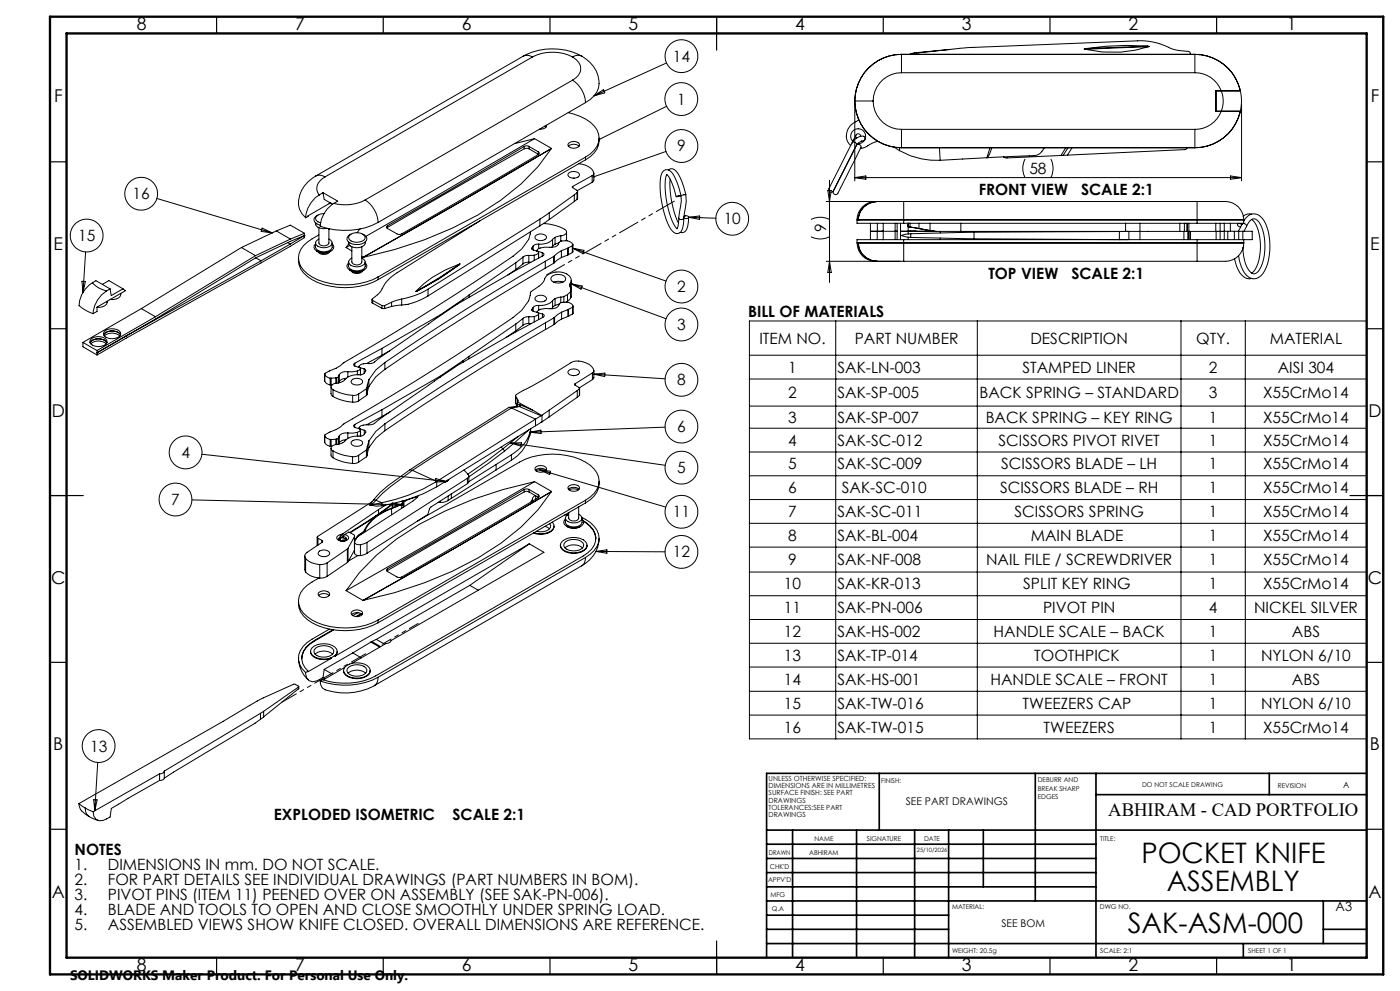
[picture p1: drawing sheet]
<svg xmlns="http://www.w3.org/2000/svg" width="420mm" height="297mm" viewBox="0 0 420 297" stroke-linecap="round" stroke-linejoin="round" font-family="sans-serif">
<g fill="none" stroke="#000" stroke-width=".3">
<path d="M157 16.8a18.7 18.7 0 0 1 17.5 0M157 16.8a2.81 2.81 0 0 1 2.7 .3M157 16.8l-62.2 35.9M159.7 17.1a13.5 13.5 0 0 1 12.1 0M159.7 17.1l-62.2 35.9M171.8 17.1a4 4 0 0 1 2.3 4.4l-1.3 1.8-1 .7M174.5 16.8a9.5 9.5 0 0 1 5.2 8.2M174.5 16.8a2.81 2.81 0 0 0-2.7 .3M200 18.9l-21.8 9.8M270.4 16.3a14 14 0 0 0-14 14M270.4 16.3v5.5M270.4 16.3a14 14 0 0 0-14 14 14 14 0 0 0 14 14"/>
<path d="M270.4 16.3h88.1M273.8 16.3l1.5-.4 16.1-1.7 49.9-2a23.2 23.2 0 0 1 10.8 2.6l4.5 .6 .3 .2 .2 .7M285.1 14.8l-10.9 1-1.2 .5M325.6 14.6l-.3 .1M344.3 13.8l-18.7 .8M344.3 13.8l.4 .2M344.3 13.8l-6.2-.2-6.2 .3-6.3 .7M344.7 14l-19.4 .7M344.7 14a35.6 35.6 0 0 1-19.4 .7M358.5 16.3v5.5M358.5 16.3a14 14 0 0 1 13.6 10.9M163.4 37.8l.4 .3"/>
<path d="M163.9 37.5l.1 .2a1.69 1.69 0 0 1-2.1 1M170.5 33.8a12.8 12.8 0 0 1 8.6 5.1 5.6 5.6 0 0 1-2 7.2l-1.5 1M171.8 24a8.5 8.5 0 0 1 3.8 6.8M171.8 24l-62.3 35.9M175.6 30.8l-62.2 35.9M178.2 28.7l2.8-1.8 .4 .9zM179.7 25a6.7 6.7 0 0 1-4.1 5.8M200 31.9l-20.3 9.9M256.4 30.3a14 14 0 0 0 14 14M256.4 30.3h5.5M256.4 31.3v22.9M257.6 35.8l-.3 .4a4.5 4.5 0 0 0-2.1 7.4"/>
<path d="M261.9 30.3a8.5 8.5 0 0 0 8.5 8.5M270.4 38.8v5.5M270.4 21.8a8.5 8.5 0 0 0-8.5 8.5M270.4 38.8h88.1M270.4 21.8h88.1M358.5 38.8v5.5M358.5 21.8a8.3 8.3 0 0 1 7.9 5.4M364.7 33.3h1.7M364.7 27.3h1.7M364.9 27.3v6M366.4 33.4a8.3 8.3 0 0 1-7.9 5.4M366.4 33.4h5.7"/>
<path d="M366.4 27.2h5.7M366.4 27.2h-1.7v6.2h1.7M366.4 27.3a8.3 8.3 0 0 1 0 6M366.4 27.3h5.7a12.7 12.7 0 0 1 0 6h-5.7M372.1 33.4a14 14 0 0 1-13.6 10.9M372.5 31.3v22.9M47.1 59.5l34.6 10.3M94.8 52.7a8.9 8.9 0 0 0-4.9 10.1l.7 1.3 1.1 1.2M94.8 52.7a2.71 2.71 0 0 1 2.7 .3M95.7 58.5a8.7 8.7 0 0 0-4 6.8M96.9 57.7l-1.2 .8M96.9 57.7l4.4 2.6-1.2 .7"/>
<path d="M96.9 57.7l.4 2.1 2.5 1.4M97.5 53a3.6 3.6 0 0 0-1.8 5.5M109.5 59.9a13.1 13.1 0 0 1-9.4 1.1M109.5 59.9a8.6 8.6 0 0 1 3.9 6.8M157.3 43.9l.5-.2 .9 .2M157.3 43.9l-41.1 23.8M157.3 44.6l-41.1 23.6M157.3 44.6h1.4M157.3 43.9v.7M158.7 43.9l2.8 1.6M158.7 44.6l2.8 1.6v-.7M158.7 43.9v.7"/>
<path d="M160.4 41.6l-50.7 29.2M160.4 41.6l5.1 2.9M160.4 41.6l-6 1.4M161.5 45.5l.3 .3-.3 .5-41 23.8-1.2 .1-3.1-1.7-.2-.5 .2-.3M165.5 44.5a62.8 62.8 0 0 1-22.1 19.9 119.2 119.2 0 0 1-34.5 12.7M165.5 44.5l-28.3 16.5-28.3 16.1M170.5 52.1a2.19 2.19 0 0 1 3.3 .2 2.02 2.02 0 0 1-3.4 .2zM170.5 43a2.14 2.14 0 0 1 3.3 .4 2 2 0 0 1-3.4 0zM170.5 43.8a2.4 2.4 0 0 1 3.2 0M171.8 55.9v.3M171.8 56.2l1.2 .8a.39 .39 0 0 1 .3 .3 .39 .39 0 0 1-.2 .4M171.8 55.9v.4"/>
<path d="M171.9 53.4h.4M172.3 58.4l-7.5 5.4M172.3 58.4v2M173.1 57.7l-.8 .7M173.1 59.7l-.8 .7M173.1 57.7v2M173.3 57.4v2l-.2 .3M173.7 49.1a4.3 4.3 0 0 1 4.4 3l-.4 .5M175.6 47.1l-62.2 35.9M175.6 47.1v.8M175.6 47.9l-62.2 35.9M177.7 52.6l-5.9 3.3"/>
<path d="M177.7 52.6v2M177.7 54.6l-4.6 2.5M178.2 52l-.1 2.2-.4 .4M179.7 41.4a6.6 6.6 0 0 1-4.1 6.5M199.8 45.4l-21.6 7.6M200.5 50.9a1.51 1.51 0 0 1 2.4 .5 18.8 18.8 0 0 1 2.8 6.9M201 53.7a28.2 28.2 0 0 0 2.6 13.2M202.8 58.9a12.6 12.6 0 0 0-2.8-6.6h.1a15.1 15.1 0 0 0 0 8.6 14.2 14.2 0 0 0 3 7.6l.4-1.4 .1-1.7a.86 .86 0 0 0 1.5 0M202.8 58.9l1.5-.3zM204.3 58.6l-1.1-3.8a6.2 6.2 0 0 0-2.9-3.9 1.73 1.73 0 0 0-1.9 1.4 26.9 26.9 0 0 0 3 16.6 1.71 1.71 0 0 0 1.6 1.1 1.71 1.71 0 0 0 1.6-1.1l.5-3.5M204.3 58.7l.1 1.6-.8 5M205.7 58.3a27.9 27.9 0 0 1-.6 7.1"/>
<path d="M205.7 58.3l-1.4 .4M248.4 57.1h1l-.6 3.3zM248.8 54v30.7M255.6 42.8l-6.7 13.3a.81 .81 0 0 0-.1 1.3 .81 .81 0 0 0 1.2-.1M255.6 42.8a.8 .8 0 0 1 .9-.1 .8 .8 0 0 1 .5 .8M255.9 42.4a2.25 2.25 0 0 1 .4-3.5 2.25 2.25 0 0 1 3.3 1.4 2.25 2.25 0 0 1-2.3 2.8M256.4 53.2h116.1M256.4 53.2l3.4-.5v1zM256.8 40.5l-1 1.9M257 43.5a.79 .79 0 0 1 .9-.2 .79 .79 0 0 1 .4 .9l-6.7 13.3a.82 .82 0 0 1-.9 .8 .82 .82 0 0 1-.7-1M257 43.5l-7 13.8M258.2 40.9a.75 .75 0 0 0-1-.8 .75 .75 0 0 0-.2 1.3"/>
<path d="M258.5 42.2a.74 .74 0 0 0 1-.5 .74 .74 0 0 0-.7-.9l-.8 .1a3.7 3.7 0 0 0-2.4 1.9M258.5 42.3l-.9 .4-.6 .8M263.3 42.4l-1.6 .5-2.5 1.4-1.1 .2M268 44l1.9 1.2M269.8 44.3l.1 .9M269.9 45.2a22.4 22.4 0 0 0 12.1 2.8M270.4 44.3h88.1M281.8 44.3l.2 3.7M296.1 47.3l-14.1 .7M296.1 47.3h.1M297 44.3l-.9 3M297.6 44.3l-.6 1.6-.9 1.4"/>
<path d="M307.5 47.7a6.1 6.1 0 0 0 0 5.5M313.3 44.3l-.7 1.1a2.95 2.95 0 0 1-2.4 1.2l-14.1 .7M315.2 47.7a6.1 6.1 0 0 1 0 5.5M318.3 46.6l-16.2 .7-1.1-.3M318.9 46.6h-.6M319.8 44.3l-1.5 2.3M320.2 46.5l-1.3 .1M320.4 44.3l-1.5 2.3M321.6 44.3l-1.4 2.2M356.1 44.3l-.2 .4-.4 .1-35.3 1.7M369.1 52.7l3.4 .5-3.4 .5zM25.7 75.5l-.8 12.2"/>
<path d="M72.4 74.2l4.3 2.4M72.4 74.2l-30 18.3M76.7 76.6l-30.1 18.3M76.7 77.3l1.6 .9M78.3 78.2l-40.4 22.5M78.6 68.4l3.1 1.4-3.3-.4zM82.9 69.2l4.2 2.4M82.9 69.2l-10.5 5M82.9 69.2l4.2-1.7 4.2 2.4M86.3 72.7l.8 .5M87.1 73.2l-8.8 5M87.1 71.6l-10.4 5"/>
<path d="M89.5 77.3a6.6 6.6 0 0 0 4.1 6.5 21.6 21.6 0 0 0 19.8 0M91.3 70.6h.1M91.3 70.6l-4.2 1.8-10.4 4.9-30 18.3-17.6 10.1M91.3 70.6l-4.2 2.6M91.3 70.6v.7l-4.2 2.5-58 32.6M91.3 69.9l-4.2 1.7M91.3 69.9v.7M94.7 66.8a1.22 1.22 0 0 0 .7 1.3 4.1 4.1 0 0 0 2.7 .3M94.7 72.8v1.2a2.44 2.44 0 0 0 3.3 1.4 1.65 1.65 0 0 0 1.7-1.4v-1.2M94.7 73.1l-.4 .5-.1 .6 .2 .6 .6 .4M95 75.2a3.8 3.8 0 0 0 4.3 0M95.4 64.4a1.39 1.39 0 0 0-1.2 1.2 1.39 1.39 0 0 0 .8 1.5l1.1 .4"/>
<path d="M95.5 75.5a2.24 2.24 0 0 0 3.3 0M95.6 75.6v.1M95.7 68.3v4.5a1.72 1.72 0 0 0 3 0v-4.3M95.7 71.6a1.16 1.16 0 0 0-.8 1.8 3.2 3.2 0 0 0 4.7-.4v-.5l-.9-.9M95.7 70.4a10.8 10.8 0 0 0-6 5.6 6.3 6.3 0 0 0 3.9 7 21.9 21.9 0 0 0 19.8 0M97.2 64a2.42 2.42 0 0 0-2.5 1.5 1.82 1.82 0 0 0 1.5 1.3M98.7 75.6l.1 .1M98.8 68.6l-.1 .1M99.1 60.8l-7.4 4.5M99.3 60.9l-.6 .2M99.7 73.1l.5 .8a2.08 2.08 0 0 1-2.3 1.8l-1 .1-1.9-.6M100.1 61a8.9 8.9 0 0 0-4 6.8 22.1 22.1 0 0 0 17.3-1.1"/>
<path d="M103.8 74.2l1.8 1M104.6 72.5a1.41 1.41 0 0 0 1.4 1.6 2.47 2.47 0 0 0 3.6-1.6M104.6 78.5v1.3a2.42 2.42 0 0 0 3.2 1.3 1.65 1.65 0 0 0 1.8-1.3v-1.3M104.6 78.8l-.4 .5-.1 .6 .9 1.1M104.6 73.1l-.8 1.1M105 73.6l-1.2 .6M105.1 70.3a3.4 3.4 0 0 1 4.4 .5 1.49 1.49 0 0 1-1.7 1.7 2.81 2.81 0 0 1-3.2-1.2zM105.3 70.2a1.39 1.39 0 0 0-1.2 1.2 1.39 1.39 0 0 0 .9 1.4 4 4 0 0 0 5-.8 1.51 1.51 0 0 0-1.2-1.8M105.6 74v4.5a1.72 1.72 0 0 0 2.9 0v-4.5M105.6 77.4a1.17 1.17 0 0 0-.8 1.7 3.2 3.2 0 0 0 4.7-.4v-.5l-1-.8M108.1 68.5l-1 1.2M108.5 76.9l.4 .2"/>
<path d="M109.6 78.8l.5 .8a2.15 2.15 0 0 1-2.3 1.8l-1 .1-1.8-.5M116.2 67.7v.5M116.2 68.2l-.1 .1M137.8 79.3l-5.9 4.2-6.8 3.7M137.8 79.3l-6.3 4.3-6.4 3.6M137.9 79.1l-.1 .2M137.9 79.1a31.4 31.4 0 0 0-13.1 8.2M137.9 79.1l-6.5 4.4-6.6 3.8M144 66.2l-24.9 15.5a13.8 13.8 0 0 0-5.2 6l-2.2 1.9 .1 .5M154.7 78.7v2.1M154.7 78.7l-14 9.7M156.9 77l-2.2 1.7"/>
<path d="M156.9 79.1l-2.2 1.7M156.9 77v2.1M158.6 76.5l-.7 .1-1 .4M158.6 78.6h-.7l-1 .5M158.6 78.6h.7M158.6 76.5v2.1M159.1 69.5l-.5 2.3-2.1 2.8-2.6 2.2a830.9 830.9 0 0 1-50.9 32 9.9 9.9 0 0 1-4.2 2.4l-1.3 .7-.1 .3a2.12 2.12 0 0 0 1.7 1.1M159.6 74.3v.4l.3 .2 1.6 .6a1.01 1.01 0 0 1-1.2 1M159.6 74.3v.3M159.9 73.8l-.3 .5M159.9 73.8v1.1M160.3 76.5h-1.7"/>
<path d="M160.3 76.5v1.6M160.6 70.7a2.18 2.18 0 0 1 3.4 .4 2 2 0 0 1-3.5 0zM161.1 75l-.1 .2M161.4 75.3l1.3 .4M161.4 75.3v.1M161.6 75.6v1.8M161.6 73.2l-1.2 .2-.5 .4M161.6 73.2v1.3M162 65.7l-33.6 21M162 65.7v2M162 67.7l-33.6 21M162.7 75.7a.49 .49 0 0 1 .5 .4 .49 .49 0 0 1-.4 .6"/>
<path d="M162.7 75.7v1.1M162.9 76.7l-8.2 4.4-17.5 10-23.8 16.5a4.1 4.1 0 0 1-4 1.4l-1.2 .3a.45 .45 0 0 0-.5 .4 .45 .45 0 0 0 .3 .5M163 67h.3a11.7 11.7 0 0 1 6.6 2.3 1.41 1.41 0 0 1-1.7 1.4M163.6 78.3a776.6 776.6 0 0 0-48.1 30.4M163.6 78.3v2.1M164.8 63.8l-2.8 1.9M164.8 65.8l-2.8 1.9M164.8 63.8v2M165.8 71.8a4.8 4.8 0 0 1-4.2 1.4M165.8 73.8l-.3 .4M165.8 71.8v2M166.1 76.9l-2.5 1.4"/>
<path d="M166.1 76.9v2M166.1 78.9l-2.5 1.5M166.3 76.7l-.2 .2M166.3 76.7v2M166.3 78.7l-.2 .2M166.5 71.2l-.7 .6M166.5 73.2l-.7 .6M166.5 71.2v2M167.6 72.8l-1.1 .4M168.2 72.3l-.5 .3a2.13 2.13 0 0 1-2.8 1.5 4.5 4.5 0 0 0-3.6 .7l-.2 .3 .3 .2M168.2 72.3l1.7-.2a1.74 1.74 0 0 1 1.9 1.5l-.1 .1M168.2 70.7l-1.7 .5"/>
<path d="M168.2 70.7v1.6M168.4 75.1l-2.1 1.6M168.4 77.2l-2.1 1.5M168.4 75.1v2.1M170 69.5v2.1l-.3 .5M170.3 74.4v2M170.3 74.4l-1.9 .7M170.3 76.4l-1.9 .8M170.5 74.3l-.2 .1M170.5 74.3v2M170.5 76.3l-.2 .1M171.7 73.7l-1.2 .6"/>
<path d="M171.7 73.7v2M171.7 75.7l-1.2 .6M171.9 73.4v2.1l-.2 .2M171.9 74.4l27.9 9.8M171.9 74.4l3.3 .6-.4 1zM172.3 60.4l-7.5 5.4M205.2 64.9a.72 .72 0 0 1 .8-.3 .72 .72 0 0 1 .5 .7l-.7 .2-.7-.2M206.6 65.1v.2a5.6 5.6 0 0 1-1.3 4.3l-1.3 .1M206.6 65.1l8.2 .3M206.6 65.1l3.3-.4v1.1zM243.3 70.9a6.1 6.1 0 0 0 5.5 0M243.3 65.8a6.1 6.1 0 0 1 5.5 0"/>
<path d="M247.9 60.4h22.2M247.9 78.3h22.2M248.8 78.3l.6 3.3h-1zM257.1 65.9h.4M257.1 65.9v1h14M257.1 72.8a5.6 5.6 0 0 0 6.1 5.5M257.5 65.9h.1M257.5 65.9h13.6M257.5 72.8a5.6 5.6 0 0 0 5.7 5.5M257.5 72.8h13.6M257.5 72.8a5.5 5.5 0 0 0 5.7 5.5M261.1 69.3h3.7"/>
<path d="M261.1 66.9v4.9M263.2 60.4a5.6 5.6 0 0 0-6.1 5.5M263.2 60.4a5.6 5.6 0 0 0-5.7 5.5M263.2 60.4h7.9M263.2 60.4a5.7 5.7 0 0 0-5.7 5.5M263.2 78.3h7.9M263.2 66.9v4.9M264.5 69.3h4.6M264.8 69.3h.1M265 66.9v4.9h-.2M268.5 66.9v4.9M269.1 66.9v4.9"/>
<path d="M270.2 69.3h9.9M270.2 66.9v4.9M271.1 60.4v5.5M271.1 72.8v5.5M271.1 71.8h-14v1h14M271.1 60.4h88M271.1 65.9h88M271.1 78.3h88M271.1 72.8h88M271.1 66.9h1.4M271.1 71.8h67.6M271.1 65.9v1"/>
<path d="M271.1 71.8v1M272.3 66.9v1M272.3 67.9l7.6 1.4M272.3 67.9l.7 .1M272.5 71.1v.7M272.5 66.9h.5M272.5 66.9h.1M272.5 66.9v3.2M272.7 69.3h2.1M273 66.9h2.7M273 68l2.7 .5M273 66.9v1.1"/>
<path d="M273.2 70.1v1.1M273.2 71.2l19 .4M273.2 70.1l-2.8 .5 2.8 .6M275.7 68.5l3.3 .6M275.7 66.9h3.3M275.7 66.9v1.6M279 69.1l1.2 .2M279 66.9h9.3M279 66.9v2.2M279.9 69.3l1.1 .1M279.9 69.3h.3M280.2 69.3l.8 .1"/>
<path d="M281 69.4h7.3M282.1 69.4v.4M282.1 71.4v.4M288.3 66.9v2.5M288.3 69.4h49.4M288.3 66.9h49.4M292.2 69.6l-19 .5M292.2 71.6l43.6 .2M292.2 69.6v2M335.8 69.4l-43.6 .2M335.8 69.4v2.4M335.8 71.8h2.4"/>
<path d="M335.8 69.4h2.9v2.4M337.7 69.4h17.5M337.7 66.9h4.3M337.7 66.9v2.5M338.7 71.8h3.3M342 66.9h11.9M342 66.9v4.9M342 71.8h13.2M353.9 66.9h1.4M353.9 66.9v2.5M355.2 69.4h1.1M355.2 71.8h1.1"/>
<path d="M355.2 69.4v2.4M355.3 66.9h3.8M355.3 66.9v2.5M356.1 66.9v2.5M356.2 66.9v2.5M356.3 69.4h.4M356.3 71.8h.3M356.3 69.4v2.4M356.6 71.8h2.5M356.7 69.4h.1M356.7 69.4h.5M356.7 66.9v4.9"/>
<path d="M357.2 69.4h7.6M357.2 69.4v2.4M359.1 60.4h4.3a19.9 19.9 0 0 1 6.3 .4 5.6 5.6 0 0 1 3.4 5.1M359.1 65.9h14M359.1 60.4v5.5M359.1 72.8v5.5M359.1 72.8h14M359.1 71.8h14M359.1 65.9v1M359.1 71.8v1M364.7 66.9v2.5M364.8 69.4h1.2"/>
<path d="M364.8 69.4v2.4M366 69.4h1.3M366 69.4h1.2M366 66.9v4.9M367.3 69.3h1M367.3 66.9v4.9M368.3 69.3h2M368.3 69.3v2.5M369.1 66.9v2.4M370.3 69.3h1.3M370.3 69.3v2.5M370.3 77.5a7.8 7.8 0 0 0 3.8 6h1.4"/>
<path d="M371.4 66.9l-.1 .3M371.6 69.3h1.3M371.6 69.3v2.5M372.5 67.4a.66 .66 0 0 0-.7-.4 .66 .66 0 0 0-.5 .5l.9 .5M372.6 67.2l-1.1 2.1M372.6 67.2a.81 .81 0 0 1 .9-.1 .81 .81 0 0 1 .4 .7M372.7 66.9l-.1 .3M372.9 69.3h2.8v2.5h-2.6M372.9 69.3v2.5M373.1 66.2a3.2 3.2 0 0 1 3-2.1 3.2 3.2 0 0 1 3 1.9 17.3 17.3 0 0 1-.2 16 3.1 3.1 0 0 1-5.5-.2 12 12 0 0 1-1.8-5.1M373.1 72.8a5.7 5.7 0 0 1-6.6 5.5h-7.4M373.1 65.9v1h-14"/>
<path d="M373.1 71.8v1M374 67.8l.2-.5a2.02 2.02 0 0 1 2.5-1.6 8.7 8.7 0 0 1 2.7 7 12.1 12.1 0 0 1-2.4 9.1 1.75 1.75 0 0 1-2.6-1.2l-1.1-2.8-.4-3.6M374 67.8l-.8 1.5M375.5 64.2a2.81 2.81 0 0 0-2.6 .6M375.5 65.8a9.2 9.2 0 0 1 2.6 6.9 12.9 12.9 0 0 1-2 8.6l-.6 .5M24.6 84.3l1 .1-.7 3.3zM27.7 84.7a8.1 8.1 0 0 0 4.3 2.5M27.7 84.7a8.6 8.6 0 0 0-4 6.9 13 13 0 0 0 4.2 2.4M27.7 84.7l1.1-.6 4.2 2.5M30.7 85.2l2-1.1 4.2 2.5M31.2 99.6a3.4 3.4 0 0 1 5 .1 1.54 1.54 0 0 1-1.7 1.7 2.88 2.88 0 0 1-3.5-1.3zM31.4 99.9a3.4 3.4 0 0 1 4.8 .5 3.3 3.3 0 0 0-5.1 0z"/>
<path d="M32 87.2a8.6 8.6 0 0 0-4.1 6.8M32.1 90.3a1.47 1.47 0 0 1-1.3 1.6l-1.7 .2M33 86.6l.4 2 3.5-2M33 86.6l-1 .6M36.2 87.9a1.52 1.52 0 0 1-1.3 1.7l-1.8 .1M36.9 86.6l.7 .5-8.5 4.9v1.3l-1.2 .7M42.4 92.5l-17.5 10.1M42.4 92.5l4.2 2.4M46.6 94.9l-17.5 10.2M105 81a3.8 3.8 0 0 0 4.2 0M105.4 81.2a2.24 2.24 0 0 0 3.4 0M105.5 81.3l-.1 .1"/>
<path d="M108.6 81.3l.1 .1M111.6 89.8v.9l.2 .2M111.8 90.1l2.8 1.5M111.8 90.1v.8M111.8 90.9l2.8 1.5M113.4 83v.8M114.6 91.6h.8M114.6 92.4l.8 .1M114.6 91.6v.8M115.4 91.6v.9M117.5 90.6l-2.1 1M117.5 90.6v1.3"/>
<path d="M117.5 91.9l-2.1 .6M120.5 89.6l-3 1M120.5 91.4l-3 .5M120.5 89.6v1.8M125.1 87.2l-.3 .1M128.4 86.7a23.8 23.8 0 0 1-7.9 2.9M128.4 88.7l-.7 .4a17.3 17.3 0 0 1-7.2 2.3M128.4 86.7v2M132 94.4l-17.4 10M132 94.4v.2M139 89.7l-7 4.7M139 89.7v.4"/>
<path d="M140.7 88.4l-1.7 1.3M140.7 88.4v.7M154.7 97.1l-14 9.7M154.7 97.1v2.1M154.7 99.2l-2.8 1.9M154.7 80.8l-2.3 1.6M156.9 95.4l-2.2 1.7M156.9 97.5l-2.2 1.7M156.9 95.4v2.1M158.6 94.9l-.7 .1-1 .4M158.6 97h-.7l-1 .5M158.6 97h.8"/>
<path d="M158.6 94.9v2.1M159.6 92.7v.4l.3 .2 1.6 .5a1.01 1.01 0 0 1-1.2 1.1M159.6 92.7v.3M159.9 92.1l-.3 .6M159.9 92.1v1.2M160.3 94.9h-1.7M160.3 94.9v1.6M160.6 89.1a2.18 2.18 0 0 1 3.4 .4 2.04 2.04 0 0 1-3.5 0zM161 93.6h.2M161.2 93.4v.3M161.5 93.8l1.2 .3M161.5 93.8h.1"/>
<path d="M161.6 94v1.8M161.6 91.5l-1.2 .3-.5 .3M161.6 91.5v1.5M162.7 94.1a.49 .49 0 0 1 .6 .4 .49 .49 0 0 1-.4 .6l-8.2 4.4-17.4 10-23.6 16.3a4.4 4.4 0 0 1-4.3 1.5l-1.5 .6-.2 .4 .4 .3M162.7 94.1v1M163.6 80.4a776.6 776.6 0 0 0-48.1 30.3M163.7 96.7a756.6 756.6 0 0 0-48.2 30.3M163.7 98.7a778.5 778.5 0 0 0-48.2 30.4M163.7 96.7v2M165.4 83a3.1 3.1 0 0 1 4.1 0l.2 .5a2.21 2.21 0 0 1-3.1 1.2l-1.2-.6-.2-.6zM165.8 90.1a5.1 5.1 0 0 1-4.2 1.4M165.8 92.2l-.4 .3"/>
<path d="M165.8 90.1v2.1M166.1 84.6a4.1 4.1 0 0 1 2.8 0M166.2 95.2v2.1M166.2 95.3l-2.5 1.4M166.2 97.3l-2.5 1.5M166.4 97.2l-.2 .1M166.4 95.1l-.2 .1M166.4 95.1v2.1M166.5 89.5l-.7 .6M166.5 91.6l-.7 .6M166.5 89.5v2.1M167.7 91.2l-1.2 .4"/>
<path d="M167.7 91.2a2.12 2.12 0 0 1-2.7 1.3 3.7 3.7 0 0 0-3.8 .8l.3 .5M167.7 91.2l.6-.5 1.7-.1a1.67 1.67 0 0 1 1.9 1.4l-.1 .1M168.2 89l-1.7 .5M168.2 89v1.7M168.5 93.6l-2.1 1.5M168.5 95.6l-2.1 1.6M168.5 93.6v2M169.2 88.8l-1 .2M169.2 88.8v1.8M170.3 88.3l-1.1 .5M170.3 90.3l-.5 .3M170.3 88.3v2"/>
<path d="M170.4 92.8l-1.9 .8M170.4 92.8v2.1M170.4 94.9l-1.9 .7M170.6 92.7l-.2 .1M170.6 92.7v2.1M170.6 94.8l-.2 .1M171.1 85a2.21 2.21 0 0 0-1.8-3.2 5.3 5.3 0 0 0-5.7 1.4 4.5 4.5 0 0 1-1.9 2.6l-2.5 1.7-.6 2.6-2.1 2.9-2.6 2.2a798.3 798.3 0 0 1-50.7 31.8M171.1 85l-.2 .5 .2 .5M171.1 85v1M171.1 86l.1 1.2M171.2 87.2l-.9 1.1M171.2 89.2l-.9 1.1"/>
<path d="M171.2 87.2v2M171.3 86.7l-.1 2.5M171.4 84l-.1 2.5M171.4 85.1l28.4 10.4M171.4 85.1l3.3 .6-.4 1zM171.8 92.1l-1.2 .6M171.8 92.1v2M171.8 94.1l-1.2 .7M171.9 91.8v2.1l-.1 .2M224.8 96.2h185.2v125.2h-185.2zM250.7 96.2v125.2M293.2 96.2v125.2"/>
<path d="M354.3 96.2v125.2M373.6 96.2v125.2M24.9 102.6l4.2 2.5M24.9 102.6v1.3l4.2 2.5M27 102.7a3.3 3.3 0 0 1 5.1 0M27.2 103a3.6 3.6 0 0 1 4.7 0M27.6 101.4a3.5 3.5 0 0 1 4.5 .6 1.54 1.54 0 0 1-1.7 1.8 2.92 2.92 0 0 1-3.4-1.4l.1-.5zM29.1 105.7h.1M29.1 105.1v1.3M31.3 100.7a3.6 3.6 0 0 1 4.6 0M37.9 100.7h.1M97.4 112.1v2.1a2.12 2.12 0 0 0 1.7 1.2"/>
<path d="M99.1 113.3h.2M99.1 115.4h.2M99.1 113.3v2.1M99.3 116v2l.6 .8M99.3 113.3v2.1M99.3 115.4h.3M99.9 116.8a14.5 14.5 0 0 0 5.9 1.7M99.9 118.8a14.5 14.5 0 0 0 5.9 1.7M99.9 116.8v2M100.8 113.3h-1.5M100.8 113.3v1.6M101 114.8l-.5 .1a1 1 0 0 0-1.1 .7 1 1 0 0 0 .5 1.2"/>
<path d="M101 113.2l-.2 .1M101 113.2v1.6M101.6 112.7l-.6 .5M101.6 112.7v2.1M101.7 112.4v2M101.7 112.4l-.1 .3M101.7 114.4l-.1 .4M103.9 113.4a2.23 2.23 0 0 0-2.2 1M104.4 111.4a2.39 2.39 0 0 0-2.7 1M104.4 111.4v1.6M105.4 114a2.14 2.14 0 0 1 3.4 .4 2.04 2.04 0 0 1-3.5 0zM105.8 118.5v2"/>
<path d="M106.4 108.9a.47 .47 0 0 0-.3 .5 .47 .47 0 0 0 .5 .4l1.5 .5-.3 .6-.6 .3M106.4 108.9v.8M107.2 111.2l-2.8 .2M107.2 111.2v1.1M107.6 118.1l-.9 .4h-.9M107.6 118.1v2M107.7 109.9v.2M108 110.2l1.3 .4M108 110.2h.1M108.2 110.5v1.8M108.2 112.3h.1M109.3 110.6l.3 .1 .1 .5a2.13 2.13 0 0 1-2.7 1.1 6.8 6.8 0 0 0-4.1 2l-1.9 .5"/>
<path d="M109.3 110.6v1.2M109.9 116.5l-2.3 1.6M109.9 116.5v2M109.9 118.5l-2.3 1.6M110.1 116.2l-.2 .3M110.1 118.2l-.2 .3M110.1 116.2v2M110.2 115.4l-.1 .8M110.2 115.4v2M110.2 117.4l-.1 .8M110.7 113.8l-.5 1.6M110.7 113.8v2"/>
<path d="M110.7 115.8l-.5 1.6M114.6 104.4v2.1M114.6 104.4l-8.2 4.5M114.6 106.5l-4.6 2.4M115.5 108.7l-2.8 2.2-2 2.9M115.5 110.7l-2.8 2.2-2 2.9M115.5 108.7v2M116.9 105.1l-2.3 1.4M132 112.7l-17.4 10.1M132 112.7v.4M139 108.1l-7 4.6M139 108.1v.4"/>
<path d="M140.7 106.8l-1.7 1.3M140.7 106.8v.7M154.7 118.7l.1 2.3M154.8 119l.5 .9M154.8 119v2M155.3 119.9v.6M155.3 119.9v.4M170.5 111.2a2.17 2.17 0 0 1 3.3 .3 2.04 2.04 0 0 1-3.4 .1zM171.9 112.6h.4M172.5 115v.4l1.3 .8-.6 .8M172.5 115v.4M173.2 117l-8.5 5.9"/>
<path d="M173.2 117v2.1M173.2 119.1l-8.5 5.9M173.8 118.5l-.6 .6M173.9 118.4l-.1 .1M173.9 116.3l-.1 2.2M177.7 111.8l.4-.5a2.53 2.53 0 0 0-2.1-2.4 4.9 4.9 0 0 0-4.7-.2l-6.3 3.9-9.8 5.5a.6 .6 0 0 0-.4 .9M177.7 111.8l-5.2 3.2M177.7 111.8v2M177.7 113.8l-3.9 2.4M178.2 111.1v2.1l-.5 .6M178.2 112.1l21.3 1.4M178.2 112.1l3.3-.3-.1 1.1z"/>
<path d="M224.8 106.5h185.2M224.8 113.6h185.2M60.6 136.1l73.4 8.2M97.4 130.5v2.1a2.12 2.12 0 0 0 1.7 1.2M99.1 131.7h.2M99.1 131.7v2l.2 .1M99.3 134.3v2.3l.6 .6M99.3 131.7v2.1M99.3 133.8h.3M99.9 135.1a14.5 14.5 0 0 0 5.9 1.8M99.9 137.2a13.8 13.8 0 0 0 5.9 1.7M99.9 135.1v2.1"/>
<path d="M100.8 131.7h-1.5M100.8 131.7v1.5M101 131.6l-.2 .1M101 133.2l-.5 .1a1 1 0 0 0-1.1 .7 1 1 0 0 0 .5 1.1M101 131.6v1.6M101.6 131.1l-.6 .5M101.6 131.1v2.1M101.7 130.7l-.1 .4M101.7 130.7v2M101.7 132.7l-.1 .4M103.2 127a9.3 9.3 0 0 1-4.4 2.6l-1.3 .7-.1 .3a2.12 2.12 0 0 0 1.7 1.1M103.9 131.8a2.3 2.3 0 0 0-2.2 .9"/>
<path d="M104.4 129.7a2.47 2.47 0 0 0-2.7 1M104.4 129.7v1.7M105.4 132.4a2.5 2.5 0 0 1 3.3 0l.1 .3a2 2 0 0 1-3.5 0zM105.8 136.9v2M106.4 127.2a.49 .49 0 0 0-.3 .6 .49 .49 0 0 0 .5 .4l1.5 .5-.3 .6-.6 .3M106.4 127.2v.9M107.2 129.6l-1.4 .2-1.4-.1M107.2 129.6v1.1M107.6 120.1l-.7 .3-1.1 .1M107.6 136.5l-.7 .3-1.1 .1M107.6 138.5l-.7 .3-1.1 .1M107.6 136.5v2"/>
<path d="M107.7 128.3v.2M108.1 128.6l1.2 .3M108.1 128.6h.1M108.2 128.8v1.9M108.2 130.7h.1M109.3 128.9l.4 .6a2.15 2.15 0 0 1-2.7 1.2 5 5 0 0 0-4 1.9l-2 .6M109.3 128.9v1.3M109.9 134.9v2M109.9 134.9l-2.3 1.6M109.9 136.9l-2.3 1.6M110.1 134.5l-.2 .4M110.1 136.6l-.2 .3"/>
<path d="M110.1 134.5v2.1M110.2 133.7v2.1M110.2 133.7l-.1 .8M110.2 135.8l-.1 .8M110.7 132.1v2.1M110.7 132.1l-.5 1.6M110.7 134.2l-.5 1.6M114.6 122.8v2M114.6 122.8l-8.2 4.4M114.6 124.8l-4.6 2.5M115.5 127l-2.7 2.3-2.1 2.8M115.5 129.1l-2.7 2.2-2.1 2.9"/>
<path d="M115.5 127v2.1M117.1 123.4l-2.5 1.4M148.8 139.2l-8.1 5.2M148.8 139.2v1.6M150.3 134l.6 .5M150.9 134.5l-10.5 7.6M150.9 134.5l.5 .7M151.4 135.2l-4.9 3.6-5.8 4.1M152.7 122.1l-29.7 18.7M152.7 122.1l.7 .2M153.1 132.7l46.5 6.7M153.1 132.7h3.3l-.1 1z"/>
<path d="M153.4 122.3l-29.7 18.7M153.4 122.3l7.3 3.3M153.4 136.3l-4.6 2.9M153.4 136.3v1.6M153.4 137.9l-4.6 2.9M154.8 121l.4 .5M155 121.7l-2.3 .4M155 121.7l.8 .1M155.3 121.2l.7 .1M155.3 121.2l-.3 .5M155.3 120.5l4.5 2.4M155.3 120.5v.7"/>
<path d="M155.4 130.9l-4.5 3.6M155.8 121.8l-2.4 .5M155.8 121.8h.1M155.8 121.8l6.5 2.8M156 121.3l-.2 .5M156 121.3l3.8 1.6M158 129.3l.1 .1M158.1 129.4l-6.7 5.8M158.6 128.9l-.5 .5M158.9 129.8a11.9 11.9 0 0 1-5.5 6.5M158.9 130.5a11.9 11.9 0 0 1-5.5 7.4M158.9 129.8v.7"/>
<path d="M159 129.5l3.3-.6v1zM159.2 128.5l-.3 1.3M159.2 128.5l-.3 2M159.8 122.9l2.5 1.7M160.7 127.6l-29.7 18.3M160.7 125.6l-29.7 18.7M160.7 125.6v2M162.3 124.6l-1.6 1M162.3 124.6h.1M162.6 126.4l-1.9 1.2M162.6 124.4l-.3 .2M162.6 124.4v2"/>
<path d="M164.7 122.9l-2.1 1.5M164.7 125l-2.1 1.4M164.7 122.9v2.1M199.5 128l-40.5 1.5M224.8 121.7h185.2M224.8 128.3h185.2M224.8 135.5h185.2M57.6 149.8l63.4 1.5M102.9 159.9l-.8 .3M102.9 159.9l-.8 1M102.9 159.9v.9M108.2 159.9l-1.2 1-.2 .7"/>
<path d="M108.2 159.9v.2M109.4 158.7l-1.2 1.2M109.4 158.7h.2M109.6 158.7l-.5 .8-.9 .6M109.6 158.7v.6M111 151.4l2 .3 1.6-.1M111.6 150.4l-16.2 10.3a.31 .31 0 0 0-.3 .3 .31 .31 0 0 0 .3 .3M112.1 149.8l-1.1 1.6M112.1 149.8l.7 .1M112.8 149.9l1.8 .8M112.8 149.9l-.7 .8-1.1 .7M112.9 154.5l-8 5.1"/>
<path d="M112.9 154.5l.1 .1M113 154.6l-7.9 5.1M113 154.6h.1M113.6 152.7l-10.7 7.2M113.6 152.7v1.3M114.6 150.7v.9M114.6 150.7l-3.6 .7M115.8 151.3l-2.2 1.4M117.4 152.3a13.4 13.4 0 0 0-8 6.4M117.4 152.3l.1 .1M117.5 152.4a13.3 13.3 0 0 0-7.9 6.3M117.5 152.4v1.9"/>
<path d="M117.7 151l-4.8 3.5M117.7 150.7l3.3 .6-3.3 .4zM118 150.9l-5 3.7M118.8 150.7v1.1M120.4 151.1l-3 1.2M120.4 151.1l.1 .1M120.5 151.2l-3 1.2M120.5 150.2l.3 .4-.4 .5M120.5 151.2v1.1M120.7 150.1l.3 .5-.5 .6M121 150.6v1.4M121 150.1l.2 .1"/>
<path d="M121.2 150.2v1.7M121.4 150l.1 .2M121.5 150.2h-.3M123 140.8l-6.7 4.8-2.3 2-1.9 2.2M123 140.8l.7 .2M123.7 141l-6.5 4.8-2.4 2-2 2.1M123.7 141l7.3 3.3M125.2 148.9l-3.7 1.3M125.6 148.5l-1.7 1.7-16.6 10.7-.9 1.3a1.14 1.14 0 0 0 1.7 1M130.7 143.4l3.3 .9-3.4 .2zM131 144.3a51 51 0 0 1-16.4 6.4M131 145.9a50 50 0 0 1-16.4 5.7"/>
<path d="M131 144.3v1.6M131.4 150.6h.6M132 150.2v.4M134.1 144.2l-.9 .4M134.4 150l-1.1 .5-1.3 .1M134.4 148.7v1.3M134.6 143.7l-.5 .5M135.4 149.4l-1 .6M135.4 148v1.4M139.2 140.9l1.2 1.3a.68 .68 0 0 1-.2 1.1M140.2 145l-10.9 6.9-.5 .6-.5 1.7-18.2 11.6M140.2 143.3l-30.1 19.3"/>
<path d="M140.2 143.3v1.7M140.7 142.7v1.7l-.5 .6M143.8 144l-8.4 5.4M143.8 144h.1M148.8 140.8l-4.9 3.2M157.3 146.7h1.4M157.3 146.7l-41.1 23.8M157.3 147.4l-41.1 23.6M157.3 147.4l.5-.2 .9 .2M157.3 146.7v.7M158.7 147.4l2.8 1.6v-.7M158.7 146.7v.7"/>
<path d="M158.7 146.7l2.8 1.6M159.7 149.8l-.4 .6M159.7 149.6v.6M160.4 144.4a113.3 113.3 0 0 0-41.4 17.1l-6 4.9-5.1 5.2-4.1 5.4M160.4 144.4l-31.7 18.5-24.9 14.1M160.4 144.4l5.1 2.9M160.5 148.5a1.15 1.15 0 0 0-.6 1.6M160.6 140.1a2.24 2.24 0 0 1 3.4 .4 2 2 0 0 1-3.5 0zM160.6 140.9a2.45 2.45 0 0 1 3.2 0M160.7 141.1a3.8 3.8 0 0 1 3 0M160.7 148.6v1M161.5 148.3l.3 .3-.3 .6-41 23.7h-1.4l-3-1.7-.1-.4 .2-.3"/>
<path d="M161.9 140.8l37.8 11.2M161.9 140.8l3.3 .4-.3 1zM163.5 157.7l1.4 .8M164.9 156.9l.3 .6a2.08 2.08 0 0 1-2.2 1.8l-2.1-.1M165.5 147.3a62.3 62.3 0 0 1-22.1 19.9 119.2 119.2 0 0 1-34.5 12.7M165.5 147.3l-28.3 16.6-28.3 16M165.7 156.5a1.58 1.58 0 0 1-.5 2.7 6 6 0 0 1-5 .5M166.2 157.7a2.67 2.67 0 0 1-2.9 2.4l-1.2 .1-2.1-.4M169.4 154.3l.7 .1M169.6 155.3v1.2a2.89 2.89 0 0 0 5 .2v-1.4M169.6 155.5l-.5 1.2 .9 1M169.7 154.2l.6 .1"/>
<path d="M170 157.7a3.8 3.8 0 0 0 4.2 0M170.5 153.7l.1 .1M170.5 145.8a2.5 2.5 0 0 1 3.2 0l.1 .4a2 2 0 0 1-3.4 0zM170.5 146.6a2.4 2.4 0 0 1 3.2 0M170.6 154.1a1.17 1.17 0 0 0-.8 1.8 3.2 3.2 0 0 0 4.8-.4v-.5l-1-.9M170.6 146.8a3.8 3.8 0 0 1 3 0M173.6 151.9v3.4a1.75 1.75 0 0 1-3 0v-1.7M174.6 155.1a7.7 7.7 0 0 1 5.1 6.3 6.8 6.8 0 0 1-4.1 5.7M174.6 155.5l.5 .8a2.08 2.08 0 0 1-2.2 1.9l-2-.1-.9-.4M175 156.1a6 6 0 0 1 3.6 6.2 7 7 0 0 1-3.7 4.3l-62.2 36a20.6 20.6 0 0 1-15.9 1.1l-.7 .4M175.1 156.3a6.4 6.4 0 0 1 3.7 5.2M175.6 149.9a6.4 6.4 0 0 0 4-7 10 10 0 0 0-7.5-5.9 22 22 0 0 0-16.2 1.5l-30.7 17.7"/>
<path d="M175.6 149.9v.8M175.6 149.9l-62.2 35.9M175.6 150.7l-62.2 36M179.7 144.2a6.7 6.7 0 0 1-4.1 6.5M224.8 142.6h185.2M224.8 149.7h185.2M224.8 156.8h185.2M91.4 166.6v4.1l.3 .7M91.7 167.4a5.9 5.9 0 0 0 4.2 1.8M91.7 171.4a5.9 5.9 0 0 0 4.2 1.8M91.7 167.4v4M95.1 161v2.5"/>
<path d="M95.4 161.3l1.1 .6M95.4 161.3v2.1M95.5 177.7a2.18 2.18 0 0 1 3.4 .4 2 2 0 0 1-3.5 0zM95.6 178.5a2.35 2.35 0 0 1 3.2 0M95.7 173.2a10.7 10.7 0 0 0-6 5.7 5.5 5.5 0 0 0 2.5 6 20.6 20.6 0 0 0 17.7 2.4l3.5-1.5M95.9 165.1a2.17 2.17 0 0 1 3 .7 2.04 2.04 0 0 1-3.5 .1zM95.9 169.2v4M96.5 161.9l.3 .2-.1 .4-4.6 3a1.24 1.24 0 0 0-.4 1.9M96.5 161.9v.7M98.1 168.7l-1.3 .5h-.9M98.1 172.7l-.9 .4-1.3 .1M98.1 168.7v4"/>
<path d="M101.9 161v.4M102 161.4l-.4 .3M102 161.4h.1M102.1 161.4l-.3 .5M102.1 161.4v.7M102.1 160.2v.7M102.1 160.9l-.2 .1M102.9 160.8a.82 .82 0 0 1 1.1 .8 1.48 1.48 0 0 1-2.4-.1l.3-.5M102.9 160.9l-.8 .5M102.9 160.8v1.4M103 160.7l-1 .7M103.4 160.2l.6 .2 .6 .7a2.08 2.08 0 0 1-3.6 .1l.5-.8 .6-.2"/>
<path d="M103.4 160.2l1.2-.7 1.5 .7 .3 .4-2 3.7M103.4 160.2l-.5 .6M103.5 161.4l.3 .5M103.5 161.4l.5 .3M103.5 161.4v.7M103.8 177l5.1 2.9M104.2 164.5l-6.1 4.2M104.2 164.5v4.1M104.2 168.6l-6.1 4.1M104.4 164.3l-.2 .2M104.4 168.3l-.2 .3M104.4 164.3v4"/>
<path d="M106.4 164.8l-2 3.5M106.4 160.7v5.2l.6 .5 1.1 .1M107.4 166.5l-2.8 1.6M108.1 163.2v3.3M108.2 160.1l-1.8 1.5M110.1 162.6l-2 .6M110.1 165.8l-2 .7M110.1 162.6v3.2M116.2 170.5v.5M116.2 171l-.1 .1M140.9 175.4l-28 16.2M140.9 175.4l2.6 1.5"/>
<path d="M158.7 163.1l-58.2 33.5M158.7 163.1l-17.8 12.3M158.8 163l4.4 2.5M158.8 163l-.1 .1M163.1 165.6l-45.8 26.4a1.29 1.29 0 0 1-1.4 .8l-10.4 6M163.2 165.5l-.1 .1M168.1 163.4v.1a2.2 2.2 0 0 0 1.7 1.9 5.7 5.7 0 0 0 6-.9l.3-1.1M168.7 162.2a5.7 5.7 0 0 1 6.9 .1 1.57 1.57 0 0 1-.4 2.6 5.6 5.6 0 0 1-6.9-.8l-.2-.6 .1-.7zM169.5 164.2a4.1 4.1 0 0 1 5.3 0M169.7 162.4a4.4 4.4 0 0 1 5.1 .3l.3 .5a2.08 2.08 0 0 1-2.2 1.9 3.4 3.4 0 0 1-3.8-1.6l.1-.6zM174.5 169.6l-62.2 35.9M175.6 167.1a2.74 2.74 0 0 1-1.1 2.5"/>
<path d="M175.6 167.1l-62.2 35.9M178.8 165.3l20.7 .1M178.8 165.3l3.3-.5v1zM179.7 161.4a9.3 9.3 0 0 1-5.2 8.2M224.8 164h185.2M224.8 171.4h185.2M224.8 178.5h185.2M89.5 180.1a6.6 6.6 0 0 0 4.1 6.6 21.9 21.9 0 0 0 19.8 0M89.6 197.3a8.8 8.8 0 0 0 2.9 6.5M93.2 195.2a1.53 1.53 0 0 0 .9 1.6 5.9 5.9 0 0 0 5.2 .5M94.3 191.9a6.5 6.5 0 0 0-3.7 5.7l.2 1.3 1.6 2.3M94.3 192.1a6.6 6.6 0 0 0-3.8 5.3"/>
<path d="M94.3 191.9v.2M94.5 196a4.3 4.3 0 0 1 5.3 0M94.7 194.2a4.3 4.3 0 0 1 5.2 .3l.3 .6a2.09 2.09 0 0 1-2.3 1.8 3.2 3.2 0 0 1-3.7-1.5l.1-.6zM98.8 188.6l-5.2 3a7.1 7.1 0 0 0-4.1 6.1l.4 1.4 .7 1.3 1.1 1.2M99.3 197.2v.1M99.3 197.3l-6.9 4v-.1M99.9 188.7l-5.6 3.2M100.1 188.8l-5.8 3.3M100.5 196.5a1.52 1.52 0 0 0-.1-2.6 5.8 5.8 0 0 0-6.8 .2 1.57 1.57 0 0 0 .5 2.6 6.1 6.1 0 0 0 5.2 .5M100.5 196.5l-1.2 .7M100.5 196.5v.1M101.2 195.2l-.2 .8-.5 .6"/>
<path d="M103.7 199.7a5.7 5.7 0 0 1 7.1 .4 1.65 1.65 0 0 1-.9 2.5 5.6 5.6 0 0 1-6.6-1l-.3-.6zM104.6 200a4.3 4.3 0 0 1 5.2 .2l.3 .6a2.16 2.16 0 0 1-2.3 1.8 3.3 3.3 0 0 1-3.7-1.5l.1-.6zM105.4 183.4a2.14 2.14 0 0 1 3.4 .4 2 2 0 0 1-3.5 0zM105.4 184.2a2.35 2.35 0 0 1 3.3 0M105.8 195.7l-8.5 4.9M105.8 195.7l2.6 1.5M107.4 183.6l-1.6 .9M108.3 183.9l-1.5 .9M108.4 184l-1.4 .8M111.3 192.4l-5.5 3.3M111.3 192.4l2.6 1.6M111.5 192.3l-.2 .1"/>
<path d="M111.5 192.3l2.7 1.5M112.9 191.6l-1.4 .7M112.9 191.6l2.5 1.5M113.4 185.8v.9M224.8 185.7h185.2M224.8 192.8h185.2M224.8 199.9h185.2M78.1 213.8l-28.8 17.3M78.1 215.6l-28.8 17.6M78.1 213.8v1.8M79.1 213.2l-1 .6M79.1 214.8l-1 .8"/>
<path d="M79.1 213.2v1.6M89.5 205.9l.1-.3-1.4-.6-10.4 4.7-10.8 6.5-43.3 24.6M89.5 205.9v.5M89.5 205.9l-10.4 7.3M89.5 206.4l-10.4 8.4M89.6 205.8l-.1 .6M91.7 201.6a2.42 2.42 0 0 0 1.2 2.5 2.42 2.42 0 0 0 2.8-.4l1.2-.7M92.4 201.2l-.7 .4M96.1 204.1a2.44 2.44 0 0 0 2 2.8 18.5 18.5 0 0 0 14.2-1.4M96.9 203l.7 .4M97.3 200.6l-.4 2.4M97.3 200.6l2.5 1.5"/>
<path d="M103 200.9v.2a2.47 2.47 0 0 0 2.6 2.1 4.8 4.8 0 0 0 5.4-1.6l.1-.7M103.4 200.1l-6.4 3.7M104.4 201.8a4.3 4.3 0 0 1 5.3 0M113.4 203a22.1 22.1 0 0 1-17.3 1.1M113.4 203a2.64 2.64 0 0 1-1.1 2.5M224.8 207.2h185.2M224.8 214.3h185.2M28.1 239.7h1l-.7 3.3zM29.3 228.5l-.9 14.5M47.9 233.9l-14.5 8.4-.4 2.6a3.7 3.7 0 0 1-4.2 .6l-.6-.9-.3-1.3M47.9 231.9l-20 11.4M47.9 231.9v2"/>
<path d="M49.3 231.1a1.29 1.29 0 0 1-1.4 .8M49.3 233.2a1.23 1.23 0 0 1-1.4 .7M49.3 231.1v2.1M23.7 240.8l1.9 1.4M23.7 240.8l.5 1.9 .3 .3M24.5 243a12.3 12.3 0 0 0 4.9 2.9M25.6 242.2l2.3 1.1M25.6 242.2a2.64 2.64 0 0 0 1.1 2.5"/>
<circle cx="204.4" cy="16.8" r="4.9"/>
<circle cx="204.4" cy="29.7" r="4.9"/>
<circle cx="42.3" cy="58.1" r="4.9"/>
<circle cx="204.4" cy="43.8" r="4.9"/>
<circle cx="26" cy="70.6" r="4.9"/>
<circle cx="219.7" cy="65.6" r="4.9"/>
<circle cx="204.4" cy="97.3" r="4.9"/>
<circle cx="204.4" cy="85.9" r="4.9"/>
<circle cx="204.5" cy="113.8" r="4.9"/>
<circle cx="55.7" cy="135.6" r="4.9"/>
<circle cx="204.4" cy="127.9" r="4.9"/>
<circle cx="52.6" cy="149.7" r="4.9"/>
<circle cx="204.5" cy="140.2" r="4.9"/>
<circle cx="204.5" cy="153.4" r="4.9"/>
<circle cx="204.4" cy="165.4" r="4.9"/>
<circle cx="29.6" cy="223.6" r="4.9"/>
</g>
<path d="M163.9 82.4l38.4-22.1" fill="none" stroke="#000" stroke-width=".3" stroke-dasharray="6.3 1.3 1.3 1.3 1.3 1.3" stroke-dashoffset=".1"/>
<path d="M125.5 186.8l-10.8 6.3" fill="none" stroke="#000" stroke-width=".3" stroke-dasharray="6.3 1.3 1.3 1.3 1.3 1.3" stroke-dashoffset="3.3"/>
<path d="M109.7 195.9l-25.1 14.5" fill="none" stroke="#000" stroke-width=".3" stroke-dasharray="6.3 1.3 1.3 1.3 1.3 1.3" stroke-dashoffset="1.3"/>
<g fill="none" stroke="#000" stroke-width=".35">
<path d="M65 5v5M115 5v5M165 5v5M215 5v10M265 5v5M315 5v5M365 5v5M15 48.5h5M410 48.5h5M15 98.5h5M410 98.5h5M15 148.5h10"/>
<path d="M405 148.5h10M15 198.5h5M410 198.5h5M15 248.5h5M410 248.5h5M65 287v5M115 287v5M165 287v5M215 282v10M265 287v5M315 287v5M365 287v5"/>
</g>
<g fill="none" stroke="#000" stroke-width=".5">
<path d="M263.8 231.8v17M310.6 231.8v38.2M328.8 231.8v55.2M328.8 238.2h81.2M380.8 231.8v6.4M410 231.8h-180v55.2M230 248.8h180M230 257.3h98.8M230 253h98.8M237.8 248.8v38.2M257 248.8v38.2M274.4 248.8v38.2"/>
<path d="M284.6 248.8v38.2M295 248.8v17M230 265.8h98.8M230 261.5h98.8M230 278.5h54.6M230 274.3h54.6M230 270h180M397 278.5h13M397 270v12.8M230 282.8h180M373 282.8v4.2"/>
</g>
<path d="M15 5h400v287h-400zM20 10h390v277h-390z" fill="none" stroke="#000" stroke-width=".7"/>
<path d="M179.5 41.6v.3l.2-.1-.2 .1a.34 .34 0 0 0 .5 .1 .34 .34 0 0 0 0-.5 .34 .34 0 0 0-.5 .1zM177.9 52.7l-.1 .4 .4-.1-.4 .1a.34 .34 0 0 0 .5 .2 .34 .34 0 0 0 .1-.5 .34 .34 0 0 0-.5-.1z" fill="#000"/>
<g font-size="8.5">
<text x="342.4" y="258.8">POCKET KNIFE</text>
<text x="350" y="266.9">ASSEMBLY</text>
<text x="338.3" y="279.7">SAK-ASM-000</text>
</g>
<text font-size="5.6" x="332.5" y="244.6">ABHIRAM - CAD PORTFOLIO</text>
<g font-size="5.3">
<text x="41" y="8.9">8</text>
<text x="88.5" y="8.9">7</text>
<text x="138.5" y="8.9">6</text>
<text x="188.5" y="8.9">5</text>
<text x="238.5" y="8.9">4</text>
<text x="288.5" y="8.9">3</text>
<text x="338.5" y="8.9">2</text>
<text x="386" y="8.9">1</text>
<text x="16.2" y="30.7">F</text>
<text x="411.2" y="30.7">F</text>
<text x="16.1" y="74.9">E</text>
<text x="411.1" y="74.9">E</text>
<text x="15.5" y="124.9">D</text>
<text x="410.5" y="124.9">D</text>
<text x="15.4" y="174.9">C</text>
<text x="410.4" y="174.9">C</text>
<text x="16" y="224.9">B</text>
<text x="411" y="224.9">B</text>
<text x="15.5" y="269.2">A</text>
<text x="410.5" y="269.2">A</text>
<text x="41" y="290.9">8</text>
<text x="88.5" y="290.9">7</text>
<text x="138.5" y="290.9">6</text>
<text x="188.5" y="290.9">5</text>
<text x="238.5" y="290.9">4</text>
<text x="288.5" y="290.9">3</text>
<text x="338.5" y="290.9">2</text>
<text x="386" y="290.9">1</text>
</g>
<g font-size="4.7">
<text x="201.9" y="18.5">14</text>
<text x="203.1" y="31.3">1</text>
<text x="203.2" y="45.4">9</text>
<text x="308.8" y="52.2">58</text>
<text x="39.8" y="59.7">16</text>
<text x="293.6" y="58.4">FRONT VIEW</text>
<text x="324.3" y="58.4">SCALE 2:1</text>
<text x="217.1" y="67.2">10</text>
<text x="247.9" y="69.6" transform="rotate(-90 247.9 69.6)">9</text>
<text x="23.4" y="72.2">15</text>
<text x="296.5" y="83.6">TOP VIEW</text>
<text x="321.4" y="83.6">SCALE 2:1</text>
<text x="203.2" y="87.5">2</text>
<text x="224.4" y="94.9">BILL OF MATERIALS</text>
<text x="203.2" y="98.9">3</text>
<text x="227.8" y="103">ITEM NO.</text>
<text x="256.4" y="103">PART NUMBER</text>
<text x="309.1" y="103">DESCRIPTION</text>
<text x="358.9" y="103">QTY.</text>
<text x="380.9" y="103">MATERIAL</text>
<text x="236.5" y="111.7">1</text>
<text x="251.2" y="111.7">SAK-LN-003</text>
<text x="306.7" y="111.7">STAMPED LINER</text>
<text x="362.7" y="111.7">2</text>
<text x="383.3" y="111.7">AISI 304</text>
<text x="203.2" y="115.5">8</text>
<text x="236.5" y="119.3">2</text>
<text x="251.2" y="119.3">SAK-SP-005</text>
<text x="293.8" y="119.3">BACK SPRING – STANDARD</text>
<text x="362.7" y="119.3">3</text>
<text x="378.9" y="119.3">X55CrMo14</text>
<text x="203.2" y="129.5">6</text>
<text x="236.5" y="126.7">3</text>
<text x="251.2" y="126.7">SAK-SP-007</text>
<text x="295.7" y="126.7">BACK SPRING – KEY RING</text>
<text x="362.7" y="126.7">1</text>
<text x="378.9" y="126.7">X55CrMo14</text>
<text x="54.4" y="137.2">4</text>
<text x="236.5" y="133.6">4</text>
<text x="251.2" y="133.6">SAK-SC-012</text>
<text x="299.6" y="133.6">SCISSORS PIVOT RIVET</text>
<text x="362.7" y="133.6">1</text>
<text x="378.9" y="133.6">X55CrMo14</text>
<text x="203.2" y="141.8">5</text>
<text x="236.5" y="140.7">5</text>
<text x="251.2" y="140.7">SAK-SC-009</text>
<text x="300.3" y="140.7">SCISSORS BLADE – LH</text>
<text x="362.7" y="140.7">1</text>
<text x="378.9" y="140.7">X55CrMo14</text>
<text x="236.5" y="147.8">6</text>
<text x="252.5" y="147.8">SAK-SC-010</text>
<text x="300" y="147.8">SCISSORS BLADE – RH</text>
<text x="362.7" y="147.8">1</text>
<text x="378.9" y="147.8">X55CrMo14</text>
<text x="51.4" y="151.3">7</text>
<text x="201.9" y="155">11</text>
<text x="236.5" y="154.9">7</text>
<text x="251.2" y="154.9">SAK-SC-011</text>
<text x="304.4" y="154.9">SCISSORS SPRING</text>
<text x="362.7" y="154.9">1</text>
<text x="378.9" y="154.9">X55CrMo14</text>
<text x="201.9" y="167">12</text>
<text x="236.5" y="162.1">8</text>
<text x="251.2" y="162.1">SAK-BL-004</text>
<text x="309.2" y="162.1">MAIN BLADE</text>
<text x="362.7" y="162.1">1</text>
<text x="378.9" y="162.1">X55CrMo14</text>
<text x="236.5" y="169.4">9</text>
<text x="251.2" y="169.4">SAK-NF-008</text>
<text x="295.8" y="169.4">NAIL FILE / SCREWDRIVER</text>
<text x="362.7" y="169.4">1</text>
<text x="378.9" y="169.4">X55CrMo14</text>
<text x="235.2" y="176.7">10</text>
<text x="251.2" y="176.7">SAK-KR-013</text>
<text x="307" y="176.7">SPLIT KEY RING</text>
<text x="362.7" y="176.7">1</text>
<text x="378.9" y="176.7">X55CrMo14</text>
<text x="235.2" y="183.8">11</text>
<text x="251.2" y="183.8">SAK-PN-006</text>
<text x="312.9" y="183.8">PIVOT PIN</text>
<text x="362.7" y="183.8">4</text>
<text x="376.2" y="183.8">NICKEL SILVER</text>
<text x="235.2" y="190.9">12</text>
<text x="251.2" y="190.9">SAK-HS-002</text>
<text x="298.1" y="190.9">HANDLE SCALE – BACK</text>
<text x="362.7" y="190.9">1</text>
<text x="387.6" y="190.9">ABS</text>
<text x="235.2" y="198">13</text>
<text x="251.2" y="198">SAK-TP-014</text>
<text x="310.3" y="198">TOOTHPICK</text>
<text x="362.7" y="198">1</text>
<text x="378.3" y="198">NYLON 6/10</text>
<text x="235.2" y="205.2">14</text>
<text x="251.2" y="205.2">SAK-HS-001</text>
<text x="297.1" y="205.2">HANDLE SCALE – FRONT</text>
<text x="362.7" y="205.2">1</text>
<text x="387.6" y="205.2">ABS</text>
<text x="235.2" y="212.4">15</text>
<text x="251.2" y="212.4">SAK-TW-016</text>
<text x="306.8" y="212.4">TWEEZERS CAP</text>
<text x="362.7" y="212.4">1</text>
<text x="378.3" y="212.4">NYLON 6/10</text>
<text x="235.2" y="219.6">16</text>
<text x="251.2" y="219.6">SAK-TW-015</text>
<text x="313.1" y="219.6">TWEEZERS</text>
<text x="362.7" y="219.6">1</text>
<text x="378.9" y="219.6">X55CrMo14</text>
<text x="27" y="225.2">13</text>
<text x="82.2" y="245.7">EXPLODED ISOMETRIC</text>
<text x="135.7" y="245.7">SCALE 2:1</text>
<text x="22.4" y="256.2">NOTES</text>
<text x="22.4" y="260.7">1.</text>
<text x="32.4" y="260.7">DIMENSIONS IN mm. DO NOT SCALE.</text>
<text x="22.4" y="265.2">2.</text>
<text x="22.4" y="269.7">3.</text>
<text x="32.4" y="265.2">FOR PART DETAILS SEE INDIVIDUAL DRAWINGS (PART NUMBERS IN BOM).</text>
<text x="32.4" y="269.7">PIVOT PINS (ITEM 11) PEENED OVER ON ASSEMBLY (SEE SAK-PN-006).</text>
<text x="22.4" y="274.3">4.</text>
<text x="32.4" y="274.3">BLADE AND TOOLS TO OPEN AND CLOSE SMOOTHLY UNDER SPRING LOAD.</text>
<text x="22.4" y="278.8">5.</text>
<text x="32.4" y="278.8">ASSEMBLED VIEWS SHOW KNIFE CLOSED. OVERALL DIMENSIONS ARE REFERENCE.</text>
</g>
<text font-size="4.1" x="21" y="293.7">SOLIDWORKS Maker Product. For Personal Use Only.</text>
<text font-size="3.9" x="400.7" y="273">A3</text>
<g font-size="3.2">
<text x="271.7" y="241.4">SEE PART DRAWINGS</text>
<text x="300.4" y="277.9">SEE BOM</text>
</g>
<text font-size="2.5" x="402.9" y="236.1">A</text>
<g font-size="2.1">
<text x="230.6" y="234.2">UNLESS OTHERWISE SPECIFIED:</text>
<text x="230.6" y="236.3">DIMENSIONS ARE IN MILLIMETRES</text>
<text x="230.6" y="238.4">SURFACE FINISH: SEE PART</text>
<text x="230.6" y="240.5">DRAWINGS</text>
<text x="230.6" y="242.6">TOLERANCES:SEE PART</text>
<text x="230.6" y="244.8">DRAWINGS</text>
</g>
<g font-size="2">
<text x="264.4" y="234.6">FINISH:</text>
<text x="311.3" y="234.5">DEBURR AND</text>
<text x="311.3" y="237">BREAK SHARP</text>
<text x="311.3" y="239.5">EDGES</text>
<text x="342.6" y="236">DO NOT SCALE DRAWING</text>
<text x="383.3" y="236.2">REVISION</text>
<text x="244.3" y="252">NAME</text>
<text x="260" y="251.9">SIGNATURE</text>
<text x="277.2" y="251.9">DATE</text>
<text x="330.1" y="251.9">TITLE:</text>
<text x="230.6" y="256.1">DRAWN</text>
<text x="242.8" y="256.1">ABHIRAM</text>
<text x="230.9" y="260.3">CHK'D</text>
<text x="230.4" y="264.4">APPV'D</text>
<text x="231.1" y="268.8">MFG</text>
<text x="231.5" y="273">Q.A</text>
<text x="285.6" y="272.5">MATERIAL:</text>
<text x="330" y="272.5">DWG NO.</text>
<text x="285.6" y="285.5">WEIGHT: 20.5g</text>
<text x="330.1" y="285.6">SCALE: 2:1</text>
<text x="374.5" y="285.6">SHEET 1 OF 1</text>
</g>
<text font-size="1.8" x="275.1" y="255.3">25/10/2026</text>
</svg>
